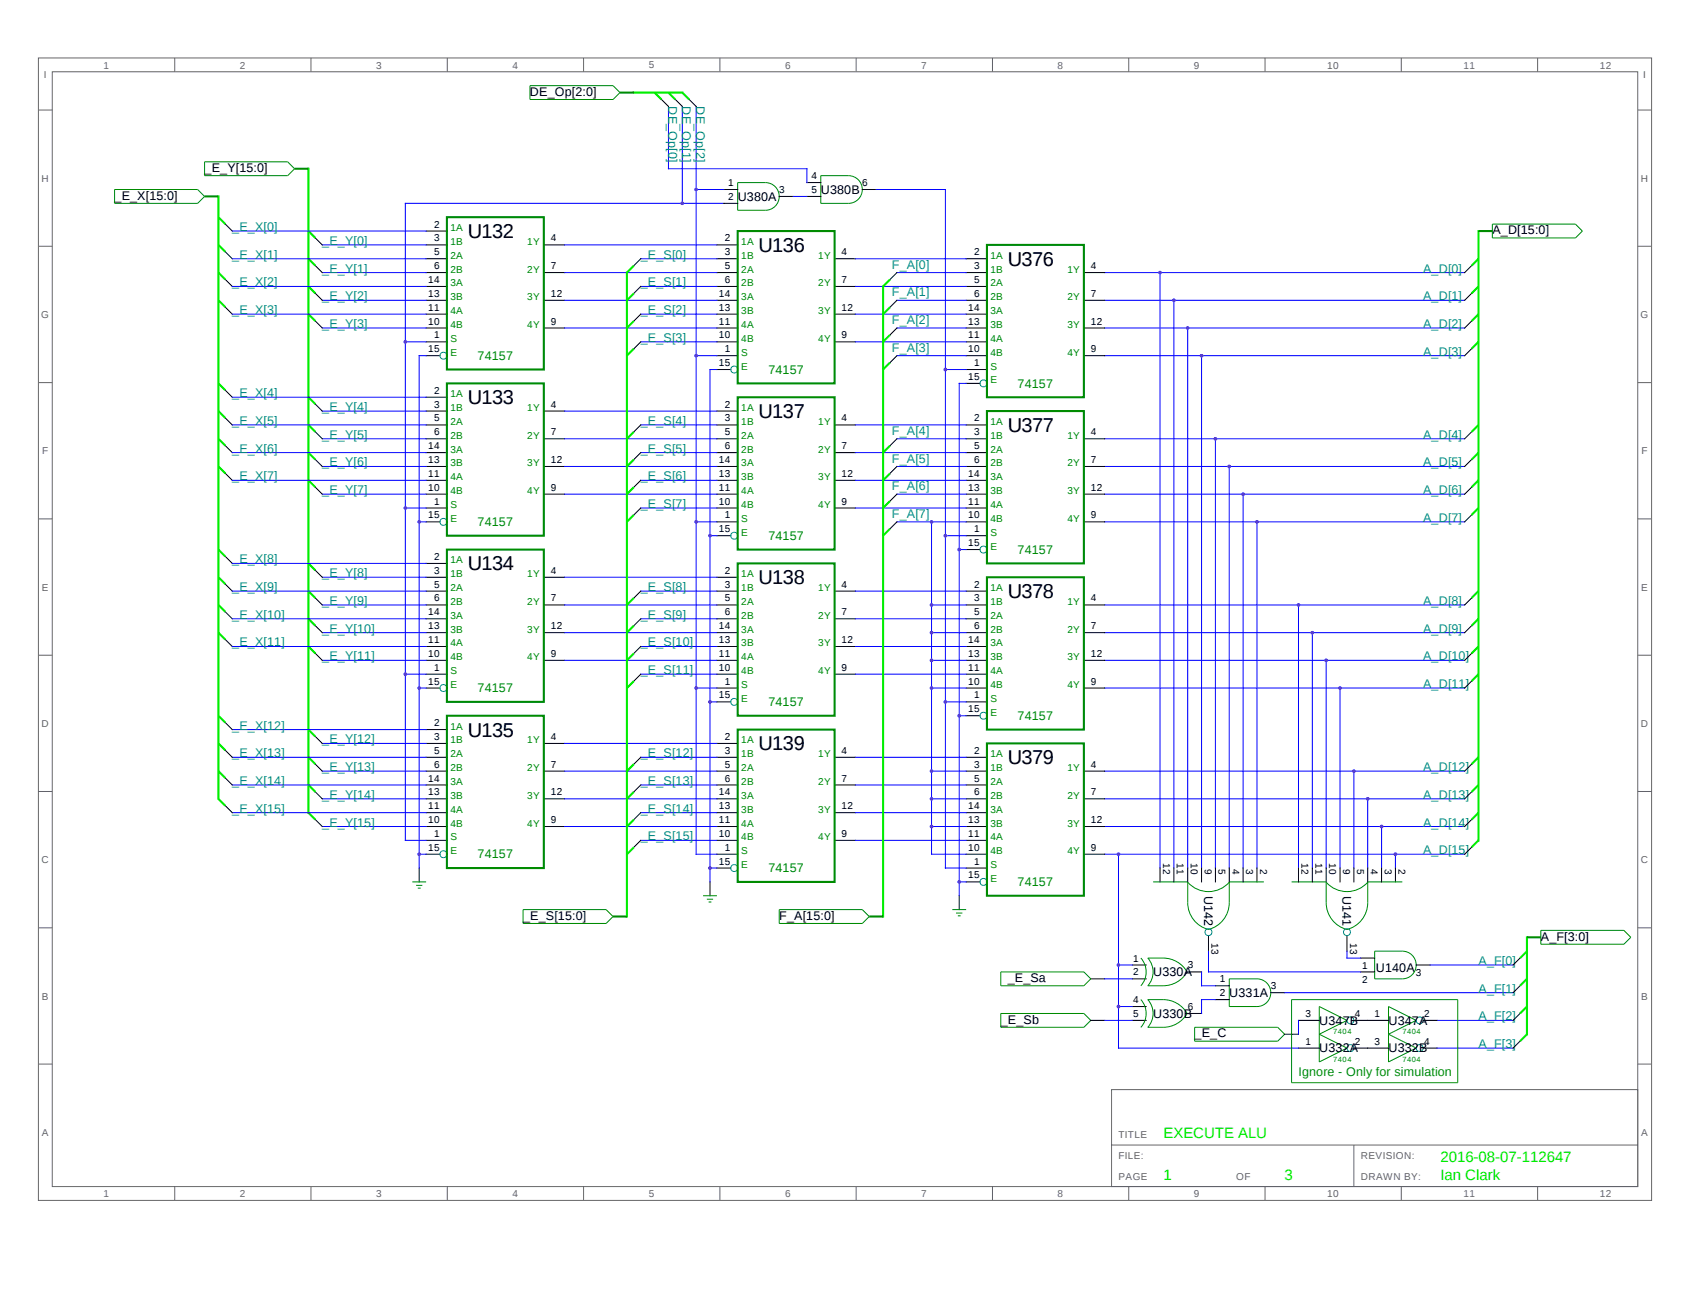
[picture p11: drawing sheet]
<svg xmlns="http://www.w3.org/2000/svg" width="279mm" height="216mm" viewBox="0 0 279 216" stroke-linecap="round" stroke-linejoin="round" font-family="sans-serif">
<g fill="none" stroke="#000" stroke-width=".17">
<path d="M109.4 16.4l1.1 1.2M111.7 16.4l1.1 1.2M113.9 16.4l1.2 1.2M37.3 37.1l1.1 1.1M52.1 39.3l1.2 1.2M70.4 38.2h3.5M119.7 31.3h2.3M119.7 33.6h2.3M128.8 32.5h2.3M133.4 32.5h2.3M133.4 30.2h2.3M142.6 31.3h2.3"/>
<path d="M37.3 50.8l1.1 1.1M37.3 46.2l1.1 1.2M37.3 41.6l1.1 1.2M52.1 53.1l1.2 1.1M52.1 48.5l1.2 1.1M52.1 43.9l1.2 1.2M70.4 40.5h3.5M70.4 42.8h3.5M70.4 45.1h3.5M70.4 47.4h3.5M70.4 49.6h3.5M70.4 51.9h3.5"/>
<path d="M70.4 54.2h3.5M70.4 56.5h3.5M70.4 58.8h2.3M89.9 40.5h3.4M89.9 45.1h3.4M89.9 49.6h3.4M89.9 54.2h3.4M105.9 42.8l-1.1 1.1M105.9 47.4l-1.1 1.1M105.9 51.9l-1.1 1.2M105.9 56.5l-1.1 1.2M118.5 40.5h3.5"/>
<path d="M118.5 42.8h3.5M118.5 45.1h3.5M118.5 47.4h3.5M118.5 49.6h3.5M118.5 51.9h3.5M118.5 54.2h3.5M118.5 56.5h3.5M118.5 58.8h3.5M138 42.8h3.4M138 47.4h3.4M138 51.9h3.4M138 56.5h3.4"/>
<path d="M148.3 45.1l-1.2 1.1M148.3 49.6l-1.2 1.2M148.3 54.2l-1.2 1.2M148.3 58.8l-1.2 1.1M159.7 42.8h3.5M159.7 45.1h3.5M159.7 47.4h3.5M159.7 49.6h3.5M159.7 51.9h3.5M159.7 54.2h3.5M159.7 56.5h3.5M159.7 58.8h3.5"/>
<path d="M179.2 45.1h3.4M179.2 49.6h3.4M179.2 54.2h3.4M179.2 58.8h3.4M243.3 57.7l-1.2 1.1M243.3 53.1l-1.2 1.1M243.3 48.5l-1.2 1.1M243.3 43.9l-1.2 1.2M37.3 78.3l1.1 1.1M37.3 73.7l1.1 1.1M37.3 69.1l1.1 1.1M37.3 64.5l1.1 1.2"/>
<path d="M52.1 76l1.2 1.1M52.1 71.4l1.2 1.1M52.1 66.8l1.2 1.2M70.4 65.7h3.5M70.4 68h3.5M70.4 70.2h3.5M70.4 72.5h3.5M70.4 74.8h3.5M70.4 77.1h3.5M70.4 79.4h3.5M89.9 68h3.4M89.9 72.5h3.4"/>
<path d="M89.9 77.1h3.4M105.9 70.2l-1.1 1.2M105.9 74.8l-1.1 1.2M105.9 79.4l-1.1 1.1M118.5 68h3.5M118.5 70.2h3.5M118.5 72.5h3.5M118.5 74.8h3.5M118.5 77.1h3.5M118.5 79.4h3.5M118.5 61.1h2.3M138 70.2h3.4"/>
<path d="M138 74.8h3.4M138 79.4h3.4M148.3 72.5l-1.2 1.2M148.3 77.1l-1.2 1.2M159.7 70.2h3.5M159.7 72.5h3.5M159.7 74.8h3.5M159.7 77.1h3.5M159.7 79.4h3.5M159.7 61.1h3.5M159.7 63.4h2.3M179.2 72.5h3.4"/>
<path d="M179.2 77.1h3.4M243.3 76l-1.2 1.1M243.3 71.4l-1.2 1.1M37.3 96.6l1.1 1.1M37.3 92l1.1 1.1M52.1 98.9l1.2 1.1M52.1 94.3l1.2 1.1M52.1 80.5l1.2 1.2M70.4 81.7h3.5M70.4 84h3.5M70.4 86.3h2.3M70.4 93.1h3.5"/>
<path d="M70.4 95.4h3.5M70.4 97.7h3.5M89.9 81.7h3.4M89.9 95.4h3.4M105.9 84l-1.1 1.1M105.9 97.7l-1.1 1.2M118.5 81.7h3.5M118.5 84h3.5M118.5 86.3h3.5M118.5 95.4h3.5M118.5 97.7h3.5M118.5 88.6h2.3"/>
<path d="M138 84h3.4M138 97.7h3.4M148.3 81.7l-1.2 1.1M148.3 86.3l-1.2 1.1M159.7 81.7h3.5M159.7 84h3.5M159.7 86.3h3.5M159.7 97.7h3.5M159.7 88.6h3.5M159.7 90.8h2.3M179.2 81.7h3.4M179.2 86.3h3.4"/>
<path d="M243.3 98.9l-1.2 1.1M243.3 85.1l-1.2 1.2M243.3 80.5l-1.2 1.2M37.3 119.5l1.1 1.1M37.3 105.7l1.1 1.2M37.3 101.2l1.1 1.1M52.1 108l1.2 1.2M52.1 103.4l1.2 1.2M70.4 100h3.5M70.4 102.3h3.5M70.4 104.6h3.5M70.4 106.9h3.5"/>
<path d="M70.4 109.2h3.5M70.4 111.5h3.5M70.4 113.7h2.3M89.9 100h3.4M89.9 104.6h3.4M89.9 109.2h3.4M105.9 102.3l-1.1 1.1M105.9 106.9l-1.1 1.1M105.9 111.5l-1.1 1.1M118.5 100h3.5M118.5 102.3h3.5M118.5 104.6h3.5"/>
<path d="M118.5 106.9h3.5M118.5 109.2h3.5M118.5 111.5h3.5M118.5 113.7h3.5M118.5 116h2.3M138 102.3h3.4M138 106.9h3.4M138 111.5h3.4M159.7 100h3.5M159.7 102.3h3.5M159.7 104.6h3.5M159.7 106.9h3.5"/>
<path d="M159.7 109.2h3.5M159.7 111.5h3.5M159.7 113.7h3.5M159.7 116h3.5M159.7 118.3h2.3M179.2 100h3.4M179.2 104.6h3.4M179.2 109.2h3.4M179.2 113.7h3.4M243.3 112.6l-1.2 1.1M243.3 108l-1.2 1.2M243.3 103.4l-1.2 1.2"/>
<path d="M37.3 133.2l1.1 1.1M37.3 128.6l1.1 1.2M37.3 124l1.1 1.2M52.1 135.5l1.2 1.1M52.1 130.9l1.2 1.2M52.1 126.3l1.2 1.2M52.1 121.8l1.2 1.1M70.4 120.6h3.5M70.4 122.9h3.5M70.4 125.2h3.5M70.4 127.5h3.5M70.4 129.8h3.5"/>
<path d="M70.4 132.1h3.5M70.4 134.3h3.5M70.4 136.6h3.5M70.4 138.9h3.5M89.9 122.9h3.4M89.9 127.5h3.4M89.9 132.1h3.4M89.9 136.6h3.4M105.9 125.2l-1.1 1.1M105.9 129.8l-1.1 1.1M105.9 134.3l-1.1 1.2M105.9 138.9l-1.1 1.2"/>
<path d="M118.5 122.9h3.5M118.5 125.2h3.5M118.5 127.5h3.5M118.5 129.8h3.5M118.5 132.1h3.5M118.5 134.3h3.5M118.5 136.6h3.5M118.5 138.9h3.5M138 125.2h3.4M138 129.8h3.4M138 134.3h3.4M138 138.9h3.4"/>
<path d="M159.7 125.2h3.5M159.7 127.5h3.5M159.7 129.8h3.5M159.7 132.1h3.5M159.7 134.3h3.5M159.7 136.6h3.5M159.7 138.9h3.5M179.2 127.5h3.4M179.2 132.1h3.4M179.2 136.6h3.4M243.3 135.5l-1.2 1.1M243.3 130.9l-1.2 1.2"/>
<path d="M243.3 126.3l-1.2 1.2M69.3 143.5v2.3M70.4 141.2h2.3M117.4 145.8v2.3M118.5 141.2h3.5M118.5 143.5h2.3M158.6 148.1v2.3M159.7 141.2h3.5M159.7 143.5h3.5M159.7 145.8h2.3M179.2 141.2h3.4M187.2 159.5h2.3"/>
<path d="M191.8 143.5v2.3M194.1 143.5v2.3M196.4 143.5v2.3M198.6 143.5v2.3M199.8 154.7v2.5M200.9 143.5v2.3M203.2 143.5v2.3M205.5 143.5v2.3M207.8 143.5v2.3M214.7 143.5v2.3M217 143.5v2.3M219.3 143.5v2.3"/>
<path d="M221.5 143.5v2.3M222.7 154.7v2.5M223.8 143.5v2.3M225 158.4h2.3M226.1 143.5v2.3M228.4 143.5v2.3M230.7 143.5v2.3M234.1 159.5h2.3M243.3 140.1l-1.2 1.1M251.3 158.4l-1.1 1.1M180.3 161.8h2.3M180.3 168.7h2.3"/>
<path d="M187.2 161.8h2.3M187.2 166.4h2.3M187.2 168.7h2.3M196.2 160.7h2.4M196.2 167.5h2.4M200.9 163h2.3M200.9 165.3h2.3M210.1 164.1h2.3M212.4 171h2.3M214.7 168.7h3.4M214.7 173.3h3.4M223.8 168.7h5.8"/>
<path d="M223.8 173.3h5.8M225 160.7h2.3M235.3 168.7h2.3M235.3 173.3h2.3M251.3 172.1l-1.1 1.2M251.3 167.5l-1.1 1.2M251.3 163l-1.1 1.1"/>
</g>
<g fill="none" stroke="#008b8b" stroke-width=".17">
<circle cx="73.3" cy="58.8" r=".58"/>
<circle cx="121.4" cy="61.1" r=".58"/>
<circle cx="162.6" cy="63.4" r=".58"/>
<circle cx="73.3" cy="86.3" r=".58"/>
<circle cx="121.4" cy="88.6" r=".58"/>
<circle cx="162.6" cy="90.9" r=".58"/>
<circle cx="73.3" cy="113.7" r=".58"/>
<circle cx="121.4" cy="116" r=".58"/>
<circle cx="162.6" cy="118.3" r=".58"/>
<circle cx="73.3" cy="141.2" r=".58"/>
<circle cx="121.4" cy="143.5" r=".58"/>
<circle cx="162.6" cy="145.8" r=".58"/>
<circle cx="199.8" cy="154.1" r=".58"/>
<circle cx="222.7" cy="154.1" r=".58"/>
<circle cx="223.3" cy="173.3" r=".58"/>
<circle cx="223.3" cy="168.7" r=".58"/>
<circle cx="234.7" cy="173.3" r=".58"/>
<circle cx="234.7" cy="168.7" r=".58"/>
</g>
<g fill="none" stroke="#008b00" stroke-width=".34">
<path d="M102.5 15.3h2.3M33.8 32.5h2.3M48.7 27.9h2.3M73.9 35.9h16v25.2h-16zM122 38.2h16v25.2h-16zM244.4 38.2h2.3M163.2 40.5h16v25.2h-16zM73.9 63.4h16v25.2h-16zM122 65.7h16v25.2h-16zM163.2 68h16v25.1h-16zM73.9 90.8h16v25.2h-16zM122 93.1h16v25.2h-16z"/>
<path d="M163.2 95.4h16v25.2h-16zM73.9 118.3h16v25.2h-16zM122 120.6h16v25.2h-16zM163.2 122.9h16v25.2h-16zM101.4 151.5h2.2M143.7 151.5h2.3M252.4 154.9h2.3"/>
</g>
<g fill="none" stroke="#00f" stroke-width=".17">
<path d="M110.5 17.6v10.3h22.9v2.3M112.8 17.6v16M115.1 17.6v123.6h3.4M38.4 38.2h32M115.1 31.3h4.6M119.7 33.6h-52.7v105.3h3.4M131.1 32.5h2.3M144.9 31.3h11.4v112.2h3.4M38.4 42.8h32M38.4 47.4h32M38.4 51.9h32M53.3 40.5h17.1"/>
<path d="M53.3 45.1h17.1M53.3 49.6h17.1M53.3 54.2h17.1M67 56.5h3.4M70.4 58.8h-1.1v84.7M93.3 40.5h25.2M93.3 45.1h25.2M93.3 49.6h25.2M93.3 54.2h25.2M105.9 42.8h12.6M105.9 47.4h12.6M105.9 51.9h12.6"/>
<path d="M105.9 56.5h12.6M115.1 58.8h3.4M141.4 42.8h18.3M141.4 47.4h18.3M141.4 51.9h18.3M141.4 56.5h18.3M148.3 45.1h11.4M148.3 49.6h11.4M148.3 54.2h11.4M148.3 58.8h11.4M182.6 45.1h59.5M182.6 49.6h59.5"/>
<path d="M182.6 54.2h59.5M182.6 58.8h59.5M191.8 45.1v98.4M194.1 49.6v93.9M196.4 54.2v89.3M198.6 58.8v84.7M38.4 70.2h32M38.4 74.8h32M38.4 79.4h32M38.4 65.7h32M53.3 68h17.1M53.3 72.5h17.1"/>
<path d="M53.3 77.1h17.1M93.3 68h25.2M93.3 72.5h25.2M93.3 77.1h25.2M105.9 70.2h12.6M105.9 74.8h12.6M105.9 79.4h12.6M118.5 61.1h-1.1v84.7M141.4 70.2h18.3M141.4 74.8h18.3M141.4 79.4h18.3M148.3 72.5h11.4"/>
<path d="M148.3 77.1h11.4M156.3 61.1h3.4M159.7 63.4h-1.1v84.7M182.6 72.5h59.5M182.6 77.1h59.5M200.9 72.5v71M203.2 77.1v66.4M38.4 97.7h32M38.4 93.1h32M53.3 81.7h17.1M53.3 95.4h17.1M67 84h3.4"/>
<path d="M69.3 86.3h1.1M93.3 81.7h25.2M93.3 95.4h25.2M105.9 84h12.6M105.9 97.7h12.6M115.1 86.3h3.4M117.4 88.6h1.1M141.4 84h18.3M141.4 97.7h18.3M148.3 81.7h11.4M148.3 86.3h11.4M154 86.3v54.9h5.7"/>
<path d="M156.3 88.6h3.4M158.6 90.8h1.1M182.6 81.7h59.5M182.6 86.3h59.5M205.5 81.7v61.8M207.8 86.3v57.2M38.4 102.3h32M38.4 106.9h32M53.3 100h17.1M53.3 104.6h17.1M53.3 109.2h17.1M67 111.5h3.4"/>
<path d="M69.3 113.7h1.1M93.3 100h25.2M93.3 104.6h25.2M93.3 109.2h25.2M105.9 102.3h12.6M105.9 106.9h12.6M105.9 111.5h12.6M115.1 113.7h3.4M117.4 116h1.1M141.4 102.3h18.3M141.4 106.9h18.3M141.4 111.5h18.3"/>
<path d="M154 100h5.7M154 104.6h5.7M154 109.2h5.7M154 113.7h5.7M156.3 116h3.4M158.6 118.3h1.1M182.6 100h59.5M182.6 104.6h59.5M182.6 109.2h59.5M182.6 113.7h59.5M214.7 100v43.5M217 104.6v38.9"/>
<path d="M219.3 109.2v34.3M221.5 113.7v29.8M38.4 125.2h32M38.4 129.8h32M38.4 134.3h32M38.4 120.6h32M53.3 122.9h17.1M53.3 127.5h17.1M53.3 132.1h17.1M53.3 136.6h17.1M93.3 122.9h25.2M93.3 127.5h25.2"/>
<path d="M93.3 132.1h25.2M93.3 136.6h25.2M105.9 125.2h12.6M105.9 129.8h12.6M105.9 134.3h12.6M105.9 138.9h12.6M141.4 125.2h18.3M141.4 129.8h18.3M141.4 134.3h18.3M141.4 138.9h18.3M154 127.5h5.7M154 132.1h5.7"/>
<path d="M154 136.6h5.7M182.6 127.5h59.5M182.6 132.1h59.5M182.6 136.6h59.5M223.8 127.5v16M226.1 132.1v11.4M228.4 136.6v6.9M69.3 141.2h1.1M117.4 143.5h1.1M158.6 145.8h1.1M182.6 141.2h59.5M184.9 159.5h2.3"/>
<path d="M184.9 141.2v32.1h29.8M199.8 157.2v3.5h25.2M222.7 157.2v1.2h2.3M230.7 141.2v2.3M236.4 159.5h13.8M182.6 168.7h4.6M182.6 161.8h4.6M184.9 166.4h2.3M198.6 160.7v2.3h2.3M200.9 165.3h-2.3v2.2M212.4 164.1h37.8M214.7 168.7v2.3"/>
<path d="M237.6 168.7h12.6M237.6 173.3h12.6"/>
</g>
<g fill="none" stroke="#008b00" stroke-width=".17">
<path d="M87.6 14.2h13.8l1.1 1.1-1.1 1.1h-13.8zM18.9 31.3h13.8l1.1 1.2-1.1 1.1h-13.8zM33.8 26.8h13.8l1.1 1.1-1.1 1.1h-13.8zM122 30.2h4.5a2.29 2.29 0 0 1 2.3 2.3 2.29 2.29 0 0 1-2.3 2.3h-4.5zM135.7 29h4.6a2.29 2.29 0 0 1 2.3 2.3 2.29 2.29 0 0 1-2.3 2.3h-4.6zM246.7 37.1h13.8l1.1 1.1-1.1 1.1h-13.8zM68.2 145.8h2.2M68.8 146.4h1M69.1 146.8h.4M86.5 150.4h13.7l1.2 1.1-1.2 1.2h-13.7zM116.2 148.1h2.3M116.9 148.7h1"/>
<path d="M117.2 149.1h.4M128.8 150.4h13.8l1.1 1.1-1.1 1.2h-13.8zM157.4 150.4h2.3M158.1 150.9h1M158.4 151.4h.4M188.6 158.4a3.4 3.4 0 0 1 0 4.6M189.8 158.4a7.4 7.4 0 0 1 5.1 .8l1 .9 .4 .6a4.6 4.6 0 0 1-4 2.3h-2.5a3.4 3.4 0 0 0 0-4.6zM190.6 145.8h5.8v3.4a4.6 4.6 0 0 0 3.4 4.5M203.2 145.8a4.6 4.6 0 0 1-6.8 .1M209 145.8h-5.8v3.4a4.6 4.6 0 0 1-3.4 4.5M213.5 145.8h5.8v3.4a4.6 4.6 0 0 0 3.4 4.5M226.1 145.8a4.6 4.6 0 0 1-6.8 .1"/>
<path d="M227.3 157.2h4.5a2.29 2.29 0 0 1 2.3 2.3 2.29 2.29 0 0 1-2.3 2.3h-4.5zM231.8 145.8h-5.7v3.4a4.6 4.6 0 0 1-3.5 4.5M254.7 153.8h13.8l1.1 1.1-1.1 1.2h-13.8zM165.5 160.7h13.7l1.1 1.1-1.1 1.2h-13.7zM165.5 167.5h13.7l1.1 1.2-1.1 1.1h-13.7zM188.6 165.2a3.4 3.4 0 0 1 0 4.6M189.8 165.2a7.4 7.4 0 0 1 5.1 .8l1 1 .4 .5a4.6 4.6 0 0 1-4 2.3h-2.5a3.4 3.4 0 0 0 0-4.6zM197.5 169.8h13.7l1.2 1.2-1.2 1.1h-13.7zM203.2 161.8h4.6a2.29 2.29 0 0 1 2.3 2.3 2.29 2.29 0 0 1-2.3 2.3h-4.6zM213.5 165.3h27.5v13.7h-27.5zM218.1 166.4l4.6 2.3-4.6 2.3 4.6 2.3-4.6 2.3zM229.6 166.4l4.5 2.3-4.5 2.3 4.5 2.3-4.5 2.3z"/>
</g>
<g fill="none" stroke="#0e0" stroke-width=".34">
<path d="M104.8 15.3h8l1.1 1.1M108.2 15.3l1.2 1.1M110.5 15.3l1.2 1.1M36.1 32.5v99.6l1.2 1.1M36.1 35.9l1.2 1.2M51 27.9v106.4l1.1 1.2M51 38.2l1.1 1.1M244.4 38.2v100.7l-1.1 1.2M36.1 49.6l1.2 1.2M36.1 45.1l1.2 1.1M36.1 40.5l1.2 1.1M51 51.9l1.1 1.2"/>
<path d="M51 47.4l1.1 1.1M51 42.8l1.1 1.1M104.8 43.9l-1.2 1.2v106.4M104.8 48.5l-1.2 1.1M104.8 53.1l-1.2 1.1M104.8 57.7l-1.2 1.1M147.1 46.2l-1.1 1.2v104.1M147.1 50.8l-1.1 1.1M147.1 55.4l-1.1 1.1M147.1 59.9l-1.1 1.2M244.4 56.5l-1.1 1.2M244.4 51.9l-1.1 1.2"/>
<path d="M244.4 47.4l-1.1 1.1M244.4 42.8l-1.1 1.1M36.1 77.1l1.2 1.2M36.1 72.5l1.2 1.2M36.1 68l1.2 1.1M36.1 63.4l1.2 1.1M51 79.4l1.1 1.1M51 74.8l1.1 1.2M51 70.2l1.1 1.2M51 65.7l1.1 1.1M104.8 71.4l-1.2 1.1M104.8 76l-1.2 1.1"/>
<path d="M147.1 73.7l-1.1 1.1M147.1 78.3l-1.1 1.1M244.4 79.4l-1.1 1.1M244.4 74.8l-1.1 1.2M244.4 70.2l-1.1 1.2M36.1 95.4l1.2 1.2M36.1 90.8l1.2 1.2M51 97.7l1.1 1.2M51 93.1l1.1 1.2M104.8 80.5l-1.2 1.2M104.8 85.1l-1.2 1.2M104.8 98.9l-1.2 1.1"/>
<path d="M147.1 82.8l-1.1 1.2M147.1 87.4l-1.1 1.2M244.4 97.7l-1.1 1.2M244.4 84l-1.1 1.1M36.1 118.3l1.2 1.2M36.1 104.6l1.2 1.1M36.1 100l1.2 1.2M51 106.9l1.1 1.1M51 102.3l1.1 1.1M104.8 103.4l-1.2 1.2M104.8 108l-1.2 1.2M104.8 112.6l-1.2 1.1"/>
<path d="M244.4 111.5l-1.1 1.1M244.4 106.9l-1.1 1.1M244.4 102.3l-1.1 1.1M36.1 127.5l1.2 1.1M36.1 122.9l1.2 1.1M51 129.8l1.1 1.1M51 125.2l1.1 1.1M51 120.6l1.1 1.2M104.8 126.3l-1.2 1.2M104.8 130.9l-1.2 1.2M104.8 135.5l-1.2 1.1M244.4 134.3l-1.1 1.2"/>
<path d="M244.4 129.8l-1.1 1.1M244.4 125.2l-1.1 1.1M104.8 140.1l-1.2 1.1M252.4 154.9v16.1l-1.1 1.1M252.4 157.2l-1.1 1.2M252.4 166.4l-1.1 1.1M252.4 161.8l-1.1 1.2"/>
</g>
<g fill="none" stroke="#666" stroke-width=".17">
<path d="M6.3 9.6h266.7v188.8h-266.7zM6.3 18.2h2.3M8.6 11.9h262.2v184.3h-262.2zM28.9 9.6v2.3M51.4 9.6v2.3M74 9.6v2.3M96.5 9.6v2.3M119 9.6v2.3M141.5 9.6v2.3M164.1 9.6v2.3M186.6 9.6v2.3M209.1 9.6v2.3"/>
<path d="M231.7 9.6v2.3M254.2 9.6v2.3M270.8 18.2h2.2M6.3 40.7h2.3M270.8 40.7h2.2M6.3 63.3h2.3M270.8 63.3h2.2M6.3 85.8h2.3M270.8 85.8h2.2M6.3 108.3h2.3M270.8 108.3h2.2M6.3 130.8h2.3"/>
<path d="M270.8 130.8h2.2M6.3 153.4h2.3M270.8 153.4h2.2M6.3 175.9h2.3M270.8 175.9h2.2M28.9 196.2v2.2M51.4 196.2v2.2M74 196.2v2.2M96.5 196.2v2.2M119 196.2v2.2M141.5 196.2v2.2M164.1 196.2v2.2"/>
<path d="M183.8 180.1h87v16.1h-87zM183.8 189.3h87M186.6 196.2v2.2M209.1 196.2v2.2M223.8 189.3v6.9M231.7 196.2v2.2M254.2 196.2v2.2"/>
</g>
<g fill="#a020f0">
<path d="M69.1 141h.4l.1 .2-.1 .2h-.4l-.1-.2z"/>
<path d="M69.1 113.5h.4l.1 .2-.1 .3h-.4l-.1-.3z"/>
<path d="M69.1 86.1h.4l.1 .2-.1 .2h-.4l-.1-.2z"/>
<path d="M230.5 141h.4l.1 .2-.1 .2h-.4l-.1-.2z"/>
<path d="M184.7 141h.4l.1 .2-.1 .2h-.4l-.1-.2z"/>
<path d="M228.2 136.4h.4l.1 .2-.1 .3h-.4l-.1-.3z"/>
<path d="M225.9 131.8h.4l.1 .3-.1 .2h-.4l-.1-.2z"/>
<path d="M223.6 127.3h.4l.1 .2-.1 .2h-.4l-.1-.2z"/>
<path d="M221.3 113.5h.4l.1 .2-.1 .3h-.4v-.3z"/>
<path d="M219.1 108.9h.3l.1 .3-.1 .2h-.3l-.1-.2z"/>
<path d="M216.8 104.4h.4v.2v.2h-.4l-.1-.2z"/>
<path d="M214.5 99.8h.4l.1 .2-.1 .2h-.4l-.1-.2z"/>
<path d="M207.6 86.1h.4l.1 .2-.1 .2h-.4l-.1-.2z"/>
<path d="M205.3 81.5h.4l.1 .2-.1 .2h-.4l-.1-.2z"/>
<path d="M203 76.9h.4l.1 .2-.1 .2h-.4l-.1-.2z"/>
<path d="M200.7 72.3h.4l.1 .2-.1 .3h-.4v-.3z"/>
<path d="M198.5 58.6h.3l.1 .2-.1 .2h-.3l-.1-.2z"/>
<path d="M196.2 54h.4v.2v.2h-.4l-.1-.2z"/>
<path d="M193.9 49.4h.4l.1 .2-.1 .3h-.4l-.1-.3z"/>
<path d="M191.6 44.8h.4l.1 .3-.1 .2h-.4l-.1-.2z"/>
<path d="M117.2 143.3h.4l.1 .2-.1 .2h-.4l-.1-.2z"/>
<path d="M117.2 115.8h.4l.1 .2-.1 .2h-.4l-.1-.2z"/>
<path d="M117.2 88.3h.4l.1 .3-.1 .2h-.4l-.1-.2z"/>
<path d="M114.9 58.6h.4l.1 .2-.1 .2h-.4l-.1-.2z"/>
<path d="M114.9 86.1h.4l.1 .2-.1 .2h-.4l-.1-.2z"/>
<path d="M114.9 113.5h.4l.1 .2-.1 .3h-.4l-.1-.3z"/>
<path d="M114.9 31.1h.4l.1 .2-.1 .2h-.4l-.1-.2z"/>
<path d="M112.6 33.4h.4l.1 .2-.1 .2h-.4l-.1-.2z"/>
<path d="M66.8 111.2h.4l.1 .3-.1 .2h-.4l-.1-.2z"/>
<path d="M66.8 83.8h.4l.1 .2-.1 .2h-.4l-.1-.2z"/>
<path d="M66.8 56.3h.4l.1 .2-.1 .2h-.4l-.1-.2z"/>
<path d="M184.7 159.3h.4l.1 .2-.1 .2h-.4l-.1-.2z"/>
<path d="M184.7 166.2h.4l.1 .2-.1 .2h-.4l-.1-.2z"/>
<path d="M158.4 145.6h.4l.1 .2-.1 .2h-.4l-.1-.2z"/>
<path d="M158.4 118.1h.4l.1 .2-.1 .2h-.4l-.1-.2z"/>
<path d="M158.4 90.6h.4l.1 .2-.1 .3h-.4l-.1-.3z"/>
<path d="M156.1 115.8h.4l.1 .2-.1 .2h-.4l-.1-.2z"/>
<path d="M156.1 88.3h.4l.1 .3-.1 .2h-.4l-.1-.2z"/>
<path d="M156.1 60.9h.4l.1 .2-.1 .2h-.4l-.1-.2z"/>
<path d="M153.8 86.1h.4l.1 .2-.1 .2h-.4l-.1-.2z"/>
<path d="M153.8 99.8h.4l.1 .2-.1 .2h-.4l-.1-.2z"/>
<path d="M153.8 104.4h.4l.1 .2-.1 .2h-.4l-.1-.2z"/>
<path d="M153.8 108.9h.4l.1 .3-.1 .2h-.4l-.1-.2z"/>
<path d="M153.8 113.5h.4l.1 .2-.1 .3h-.4l-.1-.3z"/>
<path d="M153.8 127.3h.4l.1 .2-.1 .2h-.4l-.1-.2z"/>
<path d="M153.8 131.8h.4l.1 .3-.1 .2h-.4l-.1-.2z"/>
<path d="M153.8 136.4h.4l.1 .2-.1 .3h-.4l-.1-.3z"/>
</g>
<g font-size="3.3">
<text x="77.3" y="39.3">U132</text>
<text x="125.4" y="41.6">U136</text>
<text x="166.6" y="43.9">U376</text>
<text x="77.3" y="66.8">U133</text>
<text x="125.4" y="69.1">U137</text>
<text x="166.6" y="71.4">U377</text>
<text x="77.3" y="94.3">U134</text>
<text x="125.4" y="96.6">U138</text>
<text x="166.6" y="98.9">U378</text>
<text x="77.3" y="121.8">U135</text>
<text x="125.4" y="124">U139</text>
<text x="166.6" y="126.3">U379</text>
</g>
<g font-size="2.5" fill="#0e0">
<text x="192.4" y="188.1">EXECUTE ALU</text>
<text x="192.4" y="195">1</text>
<text x="212.4" y="195">3</text>
<text x="238.1" y="192.2">2016-08-07-112647</text>
<text x="238.1" y="195">Ian Clark</text>
</g>
<g font-size="2.1">
<text x="87.6" y="15.8">DE_Op[2:0]</text>
<text x="33.8" y="28.4">_E_Y[15:0]</text>
<text x="18.9" y="33">_E_X[15:0]</text>
<text x="122" y="33.2">U380A</text>
<text x="135.7" y="32.1">U380B</text>
<text x="246.7" y="38.7">A_D[15:0]</text>
<text x="199.1" y="148.1" transform="rotate(90 199.1 148.1)">U142</text>
<text x="222" y="148.1" transform="rotate(90 222 148.1)">U141</text>
<text x="86.5" y="152.1">_E_S[15:0]</text>
<text x="128.8" y="152.1">F_A[15:0]</text>
<text x="254.7" y="155.5">A_F[3:0]</text>
<text x="190.6" y="161.4">U330A</text>
<text x="227.5" y="160.7">U140A</text>
<text x="166.6" y="162.3">_E_Sa</text>
<text x="203.2" y="164.8">U331A</text>
<text x="165.5" y="169.2">_E_Sb</text>
<text x="190.6" y="168.3">U330B</text>
<text x="197.5" y="171.5">_E_C</text>
<text x="218.1" y="174">U332A</text>
<text x="218.1" y="169.4">U347B</text>
<text x="229.6" y="174">U332B</text>
<text x="229.6" y="169.4">U347A</text>
</g>
<g font-size="2.1" fill="#008b8b">
<text x="110.5" y="17.6" transform="rotate(90 110.5 17.6)">DE_Op[0]</text>
<text x="112.8" y="17.6" transform="rotate(90 112.8 17.6)">DE_Op[1]</text>
<text x="115.1" y="17.6" transform="rotate(90 115.1 17.6)">DE_Op[2]</text>
<text x="38.4" y="38.2">_E_X[0]</text>
<text x="53.3" y="40.5">_E_Y[0]</text>
<text x="38.4" y="47.4">_E_X[2]</text>
<text x="38.4" y="42.8">_E_X[1]</text>
<text x="53.3" y="45.1">_E_Y[1]</text>
<text x="105.9" y="42.8">_E_S[0]</text>
<text x="105.9" y="47.4">_E_S[1]</text>
<text x="147.5" y="44.4">F_A[0]</text>
<text x="235.3" y="45.1">A_D[0]</text>
<text x="38.4" y="51.9">_E_X[3]</text>
<text x="53.3" y="49.6">_E_Y[2]</text>
<text x="105.9" y="51.9">_E_S[2]</text>
<text x="147.5" y="49">F_A[1]</text>
<text x="147.5" y="53.6">F_A[2]</text>
<text x="235.3" y="49.6">A_D[1]</text>
<text x="53.3" y="54.2">_E_Y[3]</text>
<text x="105.9" y="56.5">_E_S[3]</text>
<text x="147.5" y="58.2">F_A[3]</text>
<text x="235.3" y="58.8">A_D[3]</text>
<text x="235.3" y="54.2">A_D[2]</text>
<text x="38.4" y="65.7">_E_X[4]</text>
<text x="38.4" y="70.2">_E_X[5]</text>
<text x="53.3" y="68">_E_Y[4]</text>
<text x="105.9" y="70.2">_E_S[4]</text>
<text x="147.5" y="71.9">F_A[4]</text>
<text x="38.4" y="74.8">_E_X[6]</text>
<text x="53.3" y="77.1">_E_Y[6]</text>
<text x="53.3" y="72.5">_E_Y[5]</text>
<text x="105.9" y="74.8">_E_S[5]</text>
<text x="147.5" y="76.5">F_A[5]</text>
<text x="235.3" y="77.1">A_D[5]</text>
<text x="235.3" y="72.5">A_D[4]</text>
<text x="38.4" y="79.4">_E_X[7]</text>
<text x="53.3" y="81.7">_E_Y[7]</text>
<text x="105.9" y="79.4">_E_S[6]</text>
<text x="105.9" y="84">_E_S[7]</text>
<text x="147.5" y="81.1">F_A[6]</text>
<text x="235.3" y="81.7">A_D[6]</text>
<text x="147.5" y="85.6">F_A[7]</text>
<text x="235.3" y="86.3">A_D[7]</text>
<text x="38.4" y="93.1">_E_X[8]</text>
<text x="53.3" y="95.4">_E_Y[8]</text>
<text x="38.4" y="97.7">_E_X[9]</text>
<text x="53.3" y="100">_E_Y[9]</text>
<text x="105.9" y="97.7">_E_S[8]</text>
<text x="235.3" y="100">A_D[8]</text>
<text x="38.4" y="106.9">_E_X[11]</text>
<text x="38.4" y="102.3">_E_X[10]</text>
<text x="53.3" y="104.6">_E_Y[10]</text>
<text x="105.9" y="102.3">_E_S[9]</text>
<text x="105.9" y="106.9">_E_S[10]</text>
<text x="235.3" y="104.6">A_D[9]</text>
<text x="53.3" y="109.2">_E_Y[11]</text>
<text x="105.9" y="111.5">_E_S[11]</text>
<text x="235.3" y="113.7">A_D[11]</text>
<text x="235.3" y="109.2">A_D[10]</text>
<text x="38.4" y="125.2">_E_X[13]</text>
<text x="38.4" y="120.6">_E_X[12]</text>
<text x="53.3" y="122.9">_E_Y[12]</text>
<text x="105.9" y="125.2">_E_S[12]</text>
<text x="38.4" y="129.8">_E_X[14]</text>
<text x="53.3" y="127.5">_E_Y[13]</text>
<text x="105.9" y="129.8">_E_S[13]</text>
<text x="235.3" y="127.5">A_D[12]</text>
<text x="38.4" y="134.3">_E_X[15]</text>
<text x="53.3" y="136.6">_E_Y[15]</text>
<text x="53.3" y="132.1">_E_Y[14]</text>
<text x="105.9" y="134.3">_E_S[14]</text>
<text x="235.3" y="136.6">A_D[14]</text>
<text x="235.3" y="132.1">A_D[13]</text>
<text x="105.9" y="138.9">_E_S[15]</text>
<text x="235.3" y="141.2">A_D[15]</text>
<text x="244.4" y="159.5">A_F[0]</text>
<text x="244.4" y="164.1">A_F[1]</text>
<text x="244.4" y="173.3">A_F[3]</text>
<text x="244.4" y="168.7">A_F[2]</text>
</g>
<g font-size="2.1" fill="#008b00">
<text x="79" y="59.5">74157</text>
<text x="127" y="61.8">74157</text>
<text x="168.2" y="64.1">74157</text>
<text x="79" y="87">74157</text>
<text x="127" y="89.2">74157</text>
<text x="168.2" y="91.5">74157</text>
<text x="79" y="114.4">74157</text>
<text x="127" y="116.7">74157</text>
<text x="168.2" y="119">74157</text>
<text x="79" y="141.9">74157</text>
<text x="127" y="144.2">74157</text>
<text x="168.2" y="146.5">74157</text>
<text x="214.7" y="177.8">Ignore - Only for simulation</text>
</g>
<g font-size="1.7" fill="#666">
<text x="17.1" y="11.3">1</text>
<text x="39.7" y="11.3">2</text>
<text x="62.2" y="11.3">3</text>
<text x="84.7" y="11.3">4</text>
<text x="107.3" y="11.3">5</text>
<text x="129.8" y="11.3">6</text>
<text x="152.3" y="11.3">7</text>
<text x="174.9" y="11.3">8</text>
<text x="197.4" y="11.3">9</text>
<text x="219.4" y="11.3">10</text>
<text x="242" y="11.3">11</text>
<text x="264.5" y="11.3">12</text>
<text x="7.2" y="12.9">I</text>
<text x="271.7" y="12.9">I</text>
<text x="6.9" y="30.1">H</text>
<text x="271.3" y="30.1">H</text>
<text x="6.8" y="52.6">G</text>
<text x="271.2" y="52.6">G</text>
<text x="7" y="75.1">F</text>
<text x="271.4" y="75.1">F</text>
<text x="6.9" y="97.7">E</text>
<text x="271.3" y="97.7">E</text>
<text x="6.9" y="120.2">D</text>
<text x="271.3" y="120.2">D</text>
<text x="6.9" y="142.7">C</text>
<text x="271.3" y="142.7">C</text>
<text x="6.9" y="165.3">B</text>
<text x="271.3" y="165.3">B</text>
<text x="6.9" y="187.8">A</text>
<text x="184.9" y="191.6">FILE:</text>
<text x="184.9" y="188.1">TITLE</text>
<text x="225" y="191.6">REVISION:</text>
<text x="271.3" y="187.8">A</text>
<text x="17.1" y="197.9">1</text>
<text x="39.7" y="197.9">2</text>
<text x="62.2" y="197.9">3</text>
<text x="84.7" y="197.9">4</text>
<text x="107.3" y="197.9">5</text>
<text x="129.8" y="197.9">6</text>
<text x="152.3" y="197.9">7</text>
<text x="174.9" y="197.9">8</text>
<text x="184.9" y="195">PAGE</text>
<text x="197.4" y="197.9">9</text>
<text x="204.4" y="195">OF</text>
<text x="219.4" y="197.9">10</text>
<text x="225" y="195">DRAWN BY:</text>
<text x="242" y="197.9">11</text>
<text x="264.5" y="197.9">12</text>
</g>
<g font-size="1.7">
<text x="134.1" y="29.6">4</text>
<text x="120.4" y="30.8">1</text>
<text x="120.4" y="33">2</text>
<text x="128.8" y="31.9">3</text>
<text x="134.1" y="31.9">5</text>
<text x="142.6" y="30.8">6</text>
<text x="71.8" y="37.6">2</text>
<text x="71.8" y="39.9">3</text>
<text x="91.1" y="39.9">4</text>
<text x="119.8" y="39.9">2</text>
<text x="70.8" y="46.8">14</text>
<text x="71.8" y="42.2">5</text>
<text x="71.8" y="44.5">6</text>
<text x="91.1" y="44.5">7</text>
<text x="119.8" y="42.2">3</text>
<text x="119.8" y="44.5">5</text>
<text x="119.8" y="46.8">6</text>
<text x="139.1" y="42.2">4</text>
<text x="139.1" y="46.8">7</text>
<text x="161" y="42.2">2</text>
<text x="161" y="44.5">3</text>
<text x="161" y="46.8">5</text>
<text x="180.3" y="44.5">4</text>
<text x="70.8" y="49.1">13</text>
<text x="70.8" y="51.4">11</text>
<text x="70.8" y="53.6">10</text>
<text x="91.1" y="49.1">12</text>
<text x="91.1" y="53.6">9</text>
<text x="118.9" y="49.1">14</text>
<text x="118.9" y="51.4">13</text>
<text x="118.9" y="53.6">11</text>
<text x="139.1" y="51.4">12</text>
<text x="160.1" y="51.4">14</text>
<text x="160.1" y="53.6">13</text>
<text x="161" y="49.1">6</text>
<text x="180.3" y="49.1">7</text>
<text x="180.3" y="53.6">12</text>
<text x="70.8" y="58.2">15</text>
<text x="71.8" y="55.9">1</text>
<text x="118.9" y="55.9">10</text>
<text x="119.8" y="58.2">1</text>
<text x="139.1" y="55.9">9</text>
<text x="160.1" y="55.9">11</text>
<text x="160.1" y="58.2">10</text>
<text x="180.3" y="58.2">9</text>
<text x="71.8" y="65.1">2</text>
<text x="118.9" y="60.5">15</text>
<text x="160.1" y="62.8">15</text>
<text x="161" y="60.5">1</text>
<text x="71.8" y="67.4">3</text>
<text x="71.8" y="69.7">5</text>
<text x="71.8" y="72">6</text>
<text x="91.1" y="67.4">4</text>
<text x="91.1" y="72">7</text>
<text x="119.8" y="67.4">2</text>
<text x="119.8" y="69.7">3</text>
<text x="119.8" y="72">5</text>
<text x="139.1" y="69.7">4</text>
<text x="161" y="69.7">2</text>
<text x="161" y="72">3</text>
<text x="180.3" y="72">4</text>
<text x="70.8" y="74.3">14</text>
<text x="70.8" y="76.5">13</text>
<text x="91.1" y="76.5">12</text>
<text x="118.9" y="76.5">14</text>
<text x="119.8" y="74.3">6</text>
<text x="139.1" y="74.3">7</text>
<text x="161" y="74.3">5</text>
<text x="161" y="76.5">6</text>
<text x="180.3" y="76.5">7</text>
<text x="70.8" y="78.8">11</text>
<text x="70.8" y="81.1">10</text>
<text x="71.8" y="83.4">1</text>
<text x="91.1" y="81.1">9</text>
<text x="118.9" y="78.8">13</text>
<text x="118.9" y="81.1">11</text>
<text x="118.9" y="83.4">10</text>
<text x="139.1" y="78.8">12</text>
<text x="139.1" y="83.4">9</text>
<text x="160.1" y="78.8">14</text>
<text x="160.1" y="81.1">13</text>
<text x="160.1" y="83.4">11</text>
<text x="180.3" y="81.1">12</text>
<text x="70.8" y="85.7">15</text>
<text x="118.9" y="88">15</text>
<text x="119.8" y="85.7">1</text>
<text x="160.1" y="85.7">10</text>
<text x="161" y="88">1</text>
<text x="180.3" y="85.7">9</text>
<text x="71.8" y="92.6">2</text>
<text x="71.8" y="94.9">3</text>
<text x="91.1" y="94.9">4</text>
<text x="119.8" y="94.9">2</text>
<text x="160.1" y="90.3">15</text>
<text x="70.8" y="101.7">14</text>
<text x="71.8" y="97.1">5</text>
<text x="71.8" y="99.4">6</text>
<text x="91.1" y="99.4">7</text>
<text x="119.8" y="97.1">3</text>
<text x="119.8" y="99.4">5</text>
<text x="119.8" y="101.7">6</text>
<text x="139.1" y="97.1">4</text>
<text x="139.1" y="101.7">7</text>
<text x="161" y="97.1">2</text>
<text x="161" y="99.4">3</text>
<text x="161" y="101.7">5</text>
<text x="180.3" y="99.4">4</text>
<text x="70.8" y="104">13</text>
<text x="70.8" y="106.3">11</text>
<text x="91.1" y="104">12</text>
<text x="118.9" y="104">14</text>
<text x="118.9" y="106.3">13</text>
<text x="139.1" y="106.3">12</text>
<text x="160.1" y="106.3">14</text>
<text x="161" y="104">6</text>
<text x="180.3" y="104">7</text>
<text x="70.8" y="108.6">10</text>
<text x="70.8" y="113.2">15</text>
<text x="71.8" y="110.9">1</text>
<text x="91.1" y="108.6">9</text>
<text x="118.9" y="108.6">11</text>
<text x="118.9" y="110.9">10</text>
<text x="119.8" y="113.2">1</text>
<text x="139.1" y="110.9">9</text>
<text x="160.1" y="108.6">13</text>
<text x="160.1" y="110.9">11</text>
<text x="160.1" y="113.2">10</text>
<text x="180.3" y="108.6">12</text>
<text x="180.3" y="113.2">9</text>
<text x="118.9" y="115.5">15</text>
<text x="160.1" y="117.7">15</text>
<text x="161" y="115.5">1</text>
<text x="71.8" y="120">2</text>
<text x="71.8" y="122.3">3</text>
<text x="71.8" y="124.6">5</text>
<text x="91.1" y="122.3">4</text>
<text x="119.8" y="122.3">2</text>
<text x="119.8" y="124.6">3</text>
<text x="139.1" y="124.6">4</text>
<text x="161" y="124.6">2</text>
<text x="70.8" y="129.2">14</text>
<text x="70.8" y="131.5">13</text>
<text x="71.8" y="126.9">6</text>
<text x="91.1" y="126.9">7</text>
<text x="91.1" y="131.5">12</text>
<text x="118.9" y="131.5">14</text>
<text x="119.8" y="126.9">5</text>
<text x="119.8" y="129.2">6</text>
<text x="139.1" y="129.2">7</text>
<text x="161" y="126.9">3</text>
<text x="161" y="129.2">5</text>
<text x="161" y="131.5">6</text>
<text x="180.3" y="126.9">4</text>
<text x="180.3" y="131.5">7</text>
<text x="70.8" y="133.8">11</text>
<text x="70.8" y="136.1">10</text>
<text x="91.1" y="136.1">9</text>
<text x="118.9" y="133.8">13</text>
<text x="118.9" y="136.1">11</text>
<text x="139.1" y="133.8">12</text>
<text x="160.1" y="133.8">14</text>
<text x="160.1" y="136.1">13</text>
<text x="180.3" y="136.1">12</text>
<text x="70.8" y="140.6">15</text>
<text x="71.8" y="138.4">1</text>
<text x="118.9" y="138.4">10</text>
<text x="118.9" y="142.9">15</text>
<text x="119.8" y="140.6">1</text>
<text x="139.1" y="138.4">9</text>
<text x="160.1" y="138.4">11</text>
<text x="160.1" y="140.6">10</text>
<text x="161" y="142.9">1</text>
<text x="180.3" y="140.6">9</text>
<text x="192.3" y="142.7" transform="rotate(90 192.3 142.7)">12</text>
<text x="194.6" y="142.7" transform="rotate(90 194.6 142.7)">11</text>
<text x="196.9" y="142.7" transform="rotate(90 196.9 142.7)">10</text>
<text x="199.2" y="143.7" transform="rotate(90 199.2 143.7)">9</text>
<text x="201.5" y="143.7" transform="rotate(90 201.5 143.7)">5</text>
<text x="203.7" y="143.7" transform="rotate(90 203.7 143.7)">4</text>
<text x="206" y="143.7" transform="rotate(90 206 143.7)">3</text>
<text x="208.3" y="143.7" transform="rotate(90 208.3 143.7)">2</text>
<text x="215.2" y="142.7" transform="rotate(90 215.2 142.7)">12</text>
<text x="217.5" y="142.7" transform="rotate(90 217.5 142.7)">11</text>
<text x="219.8" y="142.7" transform="rotate(90 219.8 142.7)">10</text>
<text x="222.1" y="143.7" transform="rotate(90 222.1 143.7)">9</text>
<text x="224.3" y="143.7" transform="rotate(90 224.3 143.7)">5</text>
<text x="226.6" y="143.7" transform="rotate(90 226.6 143.7)">4</text>
<text x="228.9" y="143.7" transform="rotate(90 228.9 143.7)">3</text>
<text x="231.2" y="143.7" transform="rotate(90 231.2 143.7)">2</text>
<text x="160.1" y="145.2">15</text>
<text x="200.3" y="155.9" transform="rotate(90 200.3 155.9)">13</text>
<text x="223.2" y="155.9" transform="rotate(90 223.2 155.9)">13</text>
<text x="187.4" y="159">1</text>
<text x="187.4" y="161.2">2</text>
<text x="196.4" y="160.1">3</text>
<text x="225.2" y="160.2">1</text>
<text x="234.1" y="161.3">3</text>
<text x="187.4" y="165.8">4</text>
<text x="196.4" y="167">6</text>
<text x="201.7" y="162.4">1</text>
<text x="201.7" y="164.7">2</text>
<text x="210.1" y="163.5">3</text>
<text x="225.2" y="162.5">2</text>
<text x="187.4" y="168.1">5</text>
<text x="215.8" y="172.7">1</text>
<text x="215.8" y="168.1">3</text>
<text x="224" y="172.7">2</text>
<text x="224" y="168.1">4</text>
<text x="227.3" y="172.7">3</text>
<text x="227.3" y="168.1">1</text>
<text x="235.4" y="172.7">4</text>
<text x="235.4" y="168.1">2</text>
</g>
<g font-size="1.7" fill="#008b00">
<text x="74.5" y="38.2">1A</text>
<text x="74.5" y="40.5">1B</text>
<text x="87.2" y="40.5">1Y</text>
<text x="122.5" y="40.5">1A</text>
<text x="74.5" y="42.8">2A</text>
<text x="74.5" y="45.1">2B</text>
<text x="74.5" y="47.4">3A</text>
<text x="87.2" y="45.1">2Y</text>
<text x="122.5" y="42.8">1B</text>
<text x="122.5" y="45.1">2A</text>
<text x="122.5" y="47.4">2B</text>
<text x="135.3" y="42.8">1Y</text>
<text x="135.3" y="47.4">2Y</text>
<text x="163.7" y="42.8">1A</text>
<text x="163.7" y="45.1">1B</text>
<text x="163.7" y="47.4">2A</text>
<text x="176.5" y="45.1">1Y</text>
<text x="74.5" y="49.6">3B</text>
<text x="74.5" y="51.9">4A</text>
<text x="87.2" y="49.6">3Y</text>
<text x="122.5" y="49.6">3A</text>
<text x="122.5" y="51.9">3B</text>
<text x="135.3" y="51.9">3Y</text>
<text x="163.7" y="49.6">2B</text>
<text x="163.7" y="51.9">3A</text>
<text x="176.5" y="49.6">2Y</text>
<text x="74.5" y="54.2">4B</text>
<text x="74.5" y="56.5">S</text>
<text x="74.5" y="58.8">E</text>
<text x="87.2" y="54.2">4Y</text>
<text x="122.5" y="54.2">4A</text>
<text x="122.5" y="56.5">4B</text>
<text x="122.5" y="58.8">S</text>
<text x="135.3" y="56.5">4Y</text>
<text x="163.7" y="54.2">3B</text>
<text x="163.7" y="56.5">4A</text>
<text x="163.7" y="58.8">4B</text>
<text x="176.5" y="54.2">3Y</text>
<text x="176.5" y="58.8">4Y</text>
<text x="74.5" y="65.7">1A</text>
<text x="122.5" y="61.1">E</text>
<text x="163.7" y="61.1">S</text>
<text x="163.7" y="63.4">E</text>
<text x="74.5" y="68">1B</text>
<text x="74.5" y="70.2">2A</text>
<text x="87.2" y="68">1Y</text>
<text x="122.5" y="68">1A</text>
<text x="122.5" y="70.2">1B</text>
<text x="135.3" y="70.2">1Y</text>
<text x="163.7" y="70.2">1A</text>
<text x="74.5" y="72.5">2B</text>
<text x="74.5" y="74.8">3A</text>
<text x="74.5" y="77.1">3B</text>
<text x="87.2" y="72.5">2Y</text>
<text x="87.2" y="77.1">3Y</text>
<text x="122.5" y="72.5">2A</text>
<text x="122.5" y="74.8">2B</text>
<text x="122.5" y="77.1">3A</text>
<text x="135.3" y="74.8">2Y</text>
<text x="163.7" y="72.5">1B</text>
<text x="163.7" y="74.8">2A</text>
<text x="163.7" y="77.1">2B</text>
<text x="176.5" y="72.5">1Y</text>
<text x="176.5" y="77.1">2Y</text>
<text x="74.5" y="79.4">4A</text>
<text x="74.5" y="81.7">4B</text>
<text x="74.5" y="84">S</text>
<text x="87.2" y="81.7">4Y</text>
<text x="122.5" y="79.4">3B</text>
<text x="122.5" y="81.7">4A</text>
<text x="122.5" y="84">4B</text>
<text x="135.3" y="79.4">3Y</text>
<text x="135.3" y="84">4Y</text>
<text x="163.7" y="79.4">3A</text>
<text x="163.7" y="81.7">3B</text>
<text x="163.7" y="84">4A</text>
<text x="176.5" y="81.7">3Y</text>
<text x="74.5" y="86.3">E</text>
<text x="122.5" y="86.3">S</text>
<text x="122.5" y="88.6">E</text>
<text x="163.7" y="86.3">4B</text>
<text x="163.7" y="88.6">S</text>
<text x="176.5" y="86.3">4Y</text>
<text x="74.5" y="93.1">1A</text>
<text x="74.5" y="95.4">1B</text>
<text x="87.2" y="95.4">1Y</text>
<text x="122.5" y="95.4">1A</text>
<text x="163.7" y="90.8">E</text>
<text x="74.5" y="97.7">2A</text>
<text x="74.5" y="100">2B</text>
<text x="87.2" y="100">2Y</text>
<text x="122.5" y="97.7">1B</text>
<text x="122.5" y="100">2A</text>
<text x="135.3" y="97.7">1Y</text>
<text x="163.7" y="97.7">1A</text>
<text x="163.7" y="100">1B</text>
<text x="176.5" y="100">1Y</text>
<text x="74.5" y="102.3">3A</text>
<text x="74.5" y="104.6">3B</text>
<text x="74.5" y="106.9">4A</text>
<text x="87.2" y="104.6">3Y</text>
<text x="122.5" y="102.3">2B</text>
<text x="122.5" y="104.6">3A</text>
<text x="122.5" y="106.9">3B</text>
<text x="135.3" y="102.3">2Y</text>
<text x="135.3" y="106.9">3Y</text>
<text x="163.7" y="102.3">2A</text>
<text x="163.7" y="104.6">2B</text>
<text x="163.7" y="106.9">3A</text>
<text x="176.5" y="104.6">2Y</text>
<text x="74.5" y="109.2">4B</text>
<text x="74.5" y="111.5">S</text>
<text x="74.5" y="113.7">E</text>
<text x="87.2" y="109.2">4Y</text>
<text x="122.5" y="109.2">4A</text>
<text x="122.5" y="111.5">4B</text>
<text x="122.5" y="113.7">S</text>
<text x="135.3" y="111.5">4Y</text>
<text x="163.7" y="109.2">3B</text>
<text x="163.7" y="111.5">4A</text>
<text x="163.7" y="113.7">4B</text>
<text x="176.5" y="109.2">3Y</text>
<text x="176.5" y="113.7">4Y</text>
<text x="122.5" y="116">E</text>
<text x="163.7" y="116">S</text>
<text x="163.7" y="118.3">E</text>
<text x="74.5" y="120.6">1A</text>
<text x="74.5" y="122.9">1B</text>
<text x="74.5" y="125.2">2A</text>
<text x="87.2" y="122.9">1Y</text>
<text x="122.5" y="122.9">1A</text>
<text x="122.5" y="125.2">1B</text>
<text x="135.3" y="125.2">1Y</text>
<text x="163.7" y="125.2">1A</text>
<text x="74.5" y="127.5">2B</text>
<text x="74.5" y="129.8">3A</text>
<text x="87.2" y="127.5">2Y</text>
<text x="122.5" y="127.5">2A</text>
<text x="122.5" y="129.8">2B</text>
<text x="135.3" y="129.8">2Y</text>
<text x="163.7" y="127.5">1B</text>
<text x="163.7" y="129.8">2A</text>
<text x="176.5" y="127.5">1Y</text>
<text x="74.5" y="132.1">3B</text>
<text x="74.5" y="134.3">4A</text>
<text x="74.5" y="136.6">4B</text>
<text x="87.2" y="132.1">3Y</text>
<text x="87.2" y="136.6">4Y</text>
<text x="122.5" y="132.1">3A</text>
<text x="122.5" y="134.3">3B</text>
<text x="122.5" y="136.6">4A</text>
<text x="135.3" y="134.3">3Y</text>
<text x="163.7" y="132.1">2B</text>
<text x="163.7" y="134.3">3A</text>
<text x="163.7" y="136.6">3B</text>
<text x="176.5" y="132.1">2Y</text>
<text x="176.5" y="136.6">3Y</text>
<text x="74.5" y="138.9">S</text>
<text x="74.5" y="141.2">E</text>
<text x="122.5" y="138.9">4B</text>
<text x="122.5" y="141.2">S</text>
<text x="122.5" y="143.5">E</text>
<text x="135.3" y="138.9">4Y</text>
<text x="163.7" y="138.9">4A</text>
<text x="163.7" y="141.2">4B</text>
<text x="163.7" y="143.5">S</text>
<text x="176.5" y="141.2">4Y</text>
<text x="163.7" y="145.8">E</text>
</g>
<g font-size="1.2" fill="#008b00">
<text x="220.4" y="171">7404</text>
<text x="231.8" y="171">7404</text>
<text x="220.4" y="175.6">7404</text>
<text x="231.8" y="175.6">7404</text>
</g>
</svg>
